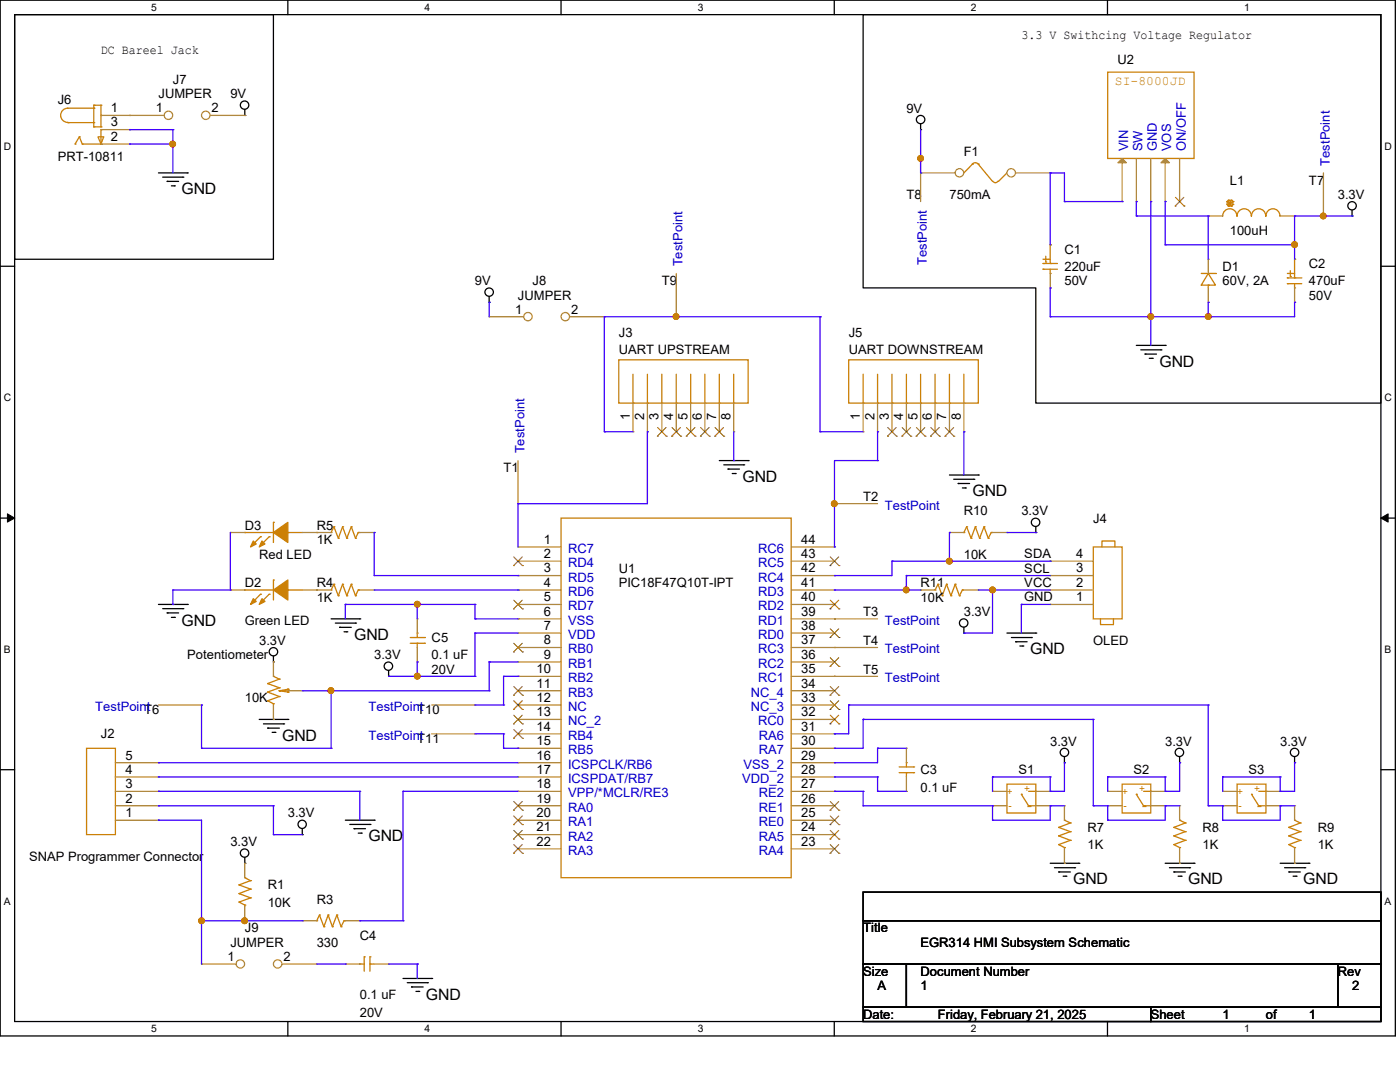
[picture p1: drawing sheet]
<svg xmlns="http://www.w3.org/2000/svg" width="279mm" height="216mm" viewBox="0 0 279 216" stroke-linecap="round" stroke-linejoin="round" font-family="sans-serif">
<path d="M0 0h278.5v206.7h-278.5zM2.9 2.9h272.7v200.9h-272.7z" fill="none" stroke="#000" stroke-width=".25"/>
<g fill="#fff">
<path d="M30.2 .3h1.1v2.3h-1.1z"/>
<path d="M30.2 204.1h1.1v2.3h-1.1z"/>
</g>
<path d="M57.4 0v2.9M57.4 203.8v2.9" fill="none" stroke="#000" stroke-width=".25"/>
<g fill="#fff">
<path d="M84.7 .3h1.1v2.3h-1.1z"/>
<path d="M84.7 204.1h1.1v2.3h-1.1z"/>
</g>
<path d="M112 0v2.9M112 203.8v2.9" fill="none" stroke="#000" stroke-width=".25"/>
<g fill="#fff">
<path d="M139.2 .3h1.1v2.3h-1.1z"/>
<path d="M139.2 204.1h1.1v2.3h-1.1z"/>
</g>
<path d="M166.5 0v2.9M166.5 203.8v2.9" fill="none" stroke="#000" stroke-width=".25"/>
<g fill="#fff">
<path d="M193.8 .3h1.1v2.3h-1.1z"/>
<path d="M193.8 204.1h1.1v2.3h-1.1z"/>
</g>
<path d="M221 0v2.9M221 203.8v2.9" fill="none" stroke="#000" stroke-width=".25"/>
<g fill="#fff">
<path d="M248.3 .3h1.1v2.3h-1.1z"/>
<path d="M248.3 204.1h1.1v2.3h-1.1z"/>
<path d="M.8 28h1.4v2.3h-1.4z"/>
<path d="M276.3 28h1.4v2.3h-1.4z"/>
<path d="M.8 78.2h1.4v2.3h-1.4z"/>
<path d="M276.3 78.2h1.4v2.3h-1.4z"/>
</g>
<path d="M0 53.1h2.9M275.6 53.1h2.9" fill="none" stroke="#000" stroke-width=".25"/>
<g fill="#fff">
<path d="M.8 128.5h1.3v2.2h-1.3z"/>
<path d="M276.3 128.5h1.3v2.2h-1.3z"/>
</g>
<path d="M0 103.4h2.9M275.6 103.4h2.9" fill="none" stroke="#000" stroke-width=".25"/>
<path d="M1.5 102.5l1.4 .9-1.4 .8zM275.6 103.4l1.4-.9v1.7z" fill="#000" stroke="#000" stroke-width=".2"/>
<g fill="#fff">
<path d="M.8 178.7h1.3v2.2h-1.3z"/>
<path d="M276.3 178.7h1.3v2.2h-1.3z"/>
</g>
<g fill="none" stroke="#000" stroke-width=".25">
<path d="M2.9 2.9h51.7v48.8h-51.7zM172.3 2.9h103.3v77.5h-68.9v-23h-34.4zM31.6 34.5h5.8M32.5 35.3h4M33.4 36.2h.1M33.4 36.2h2.2M34.2 37.1h.6M34.8 37.1h.1M36.5 35.3h.1M37.4 34.5h.1M48.9 23h.1M48.9 21.8v1.2"/>
<path d="M183.7 25.9h.1M183.7 24.7v1.2M97.6 59.2v1.1M269.8 43.1h.1M269.8 42v1.1M97.6 60.3h.1M226.8 68.9h5.7M227.7 69.8h4M228.5 70.7h.1M228.5 70.7h2.3M229.4 71.5h.6M230 71.5h.1"/>
<path d="M231.7 69.8h.1M232.5 68.9h.1M143.6 91.9h5.7M144.4 92.8h4M145.3 93.6h.1M145.3 93.6h2.3M146.1 94.5h.6M146.7 94.5h.1M148.4 92.8h.1M149.3 91.9h.1M189.5 94.8h5.7M190.3 95.6h4.1"/>
<path d="M191.2 96.5h.1M191.2 96.5h2.3M192.1 97.4h.6M192.7 97.4h.1M194.4 95.6h.1M195.2 94.8h.1M206.7 106.3h.1M206.7 105.1v1.2M31.6 120.6h5.8M32.5 121.5h4M33.4 122.3h.1M33.4 122.3h2.2"/>
<path d="M34.2 123.2h.6M34.8 123.2h.1M36.5 121.5h.1M37.4 120.6h.1M54.6 132.1h.1M54.6 130.9v1.2M66.1 123.5h5.7M66.9 124.3h4.1M67.8 125.2h.1M67.8 125.2h2.3M68.7 126.1h.5M69.2 126.1h.1"/>
<path d="M71 124.3h.1M71.8 123.5h.1M77.6 135h.1M77.6 133.8v1.2M192.4 126.3h.1M192.4 125.2v1.1M201 126.3h5.7M201.8 127.2h4M202.7 128.1h.1M202.7 128.1h2.3M203.5 128.9h.6M204.1 128.9h.1"/>
<path d="M205.8 127.2h.1M206.7 126.3h.1M0 153.6h2.9M51.7 143.6h5.7M52.6 144.4h4M53.4 145.3h.1M53.4 145.3h2.4M54.3 146.1h.6M54.9 146.1h.1M56.6 144.4h.1M57.4 143.6h.1M212.4 152.2h.1"/>
<path d="M212.4 151v1.2M235.4 152.2h.1M235.4 151v1.2M258.4 152.2h.1M258.4 151v1.2M275.6 153.6h2.9M48.9 172.3h.1M48.9 171.1v1.2M60.3 166.5h.1M60.3 165.4v1.1M68.9 163.7h5.8M69.8 164.5h4"/>
<path d="M70.7 165.4h.1M70.7 165.4h2.2M71.5 166.2h.6M72.1 166.2h.1M73.8 164.5h.1M74.7 163.7h.1M172.3 178h103.3v5.7h-103.3zM209.6 172.3h5.7M210.4 173.1h4.1M211.3 174h.1M211.3 174h2.3M212.2 174.8h.5"/>
<path d="M212.7 174.8h.1M214.5 173.1h.1M215.3 172.3h.1M232.5 172.3h5.8M233.4 173.1h4M234.3 174h.1M234.3 174h2.3M235.1 174.8h.6M235.7 174.8h.1M237.4 173.1h.1M238.3 172.3h.1M255.5 172.3h5.7"/>
<path d="M256.4 173.1h4M257.2 174h.1M257.2 174h2.3M258.1 174.8h.6M258.7 174.8h.1M260.4 173.1h.1M261.2 172.3h.1M80.4 195.2h5.7M81.3 196.1h4M82.1 196.9h.1M82.1 196.9h2.4M83 197.8h.6"/>
<path d="M83.6 197.8h.1M85.3 196.1h.1M86.1 195.2h.1M172.3 183.7h103.3v8.7h-103.3zM172.3 192.4h8.6v8.6h-8.6zM180.9 192.4h86.1v8.6h-86.1zM267 192.4h8.6v8.6h-8.6zM172.3 201h57.4v2.8h-57.4zM229.7 201h45.9v2.8h-45.9z"/>
<circle cx="48.8" cy="21" r=".84"/>
<circle cx="183.7" cy="23.9" r=".84"/>
<circle cx="97.6" cy="58.3" r=".84"/>
<circle cx="269.8" cy="41.1" r=".84"/>
<circle cx="206.7" cy="104.2" r=".84"/>
<circle cx="54.6" cy="130.1" r=".84"/>
<circle cx="77.5" cy="132.9" r=".84"/>
<circle cx="192.3" cy="124.3" r=".84"/>
<circle cx="212.4" cy="150.1" r=".84"/>
<circle cx="235.4" cy="150.1" r=".84"/>
<circle cx="258.4" cy="150.1" r=".84"/>
<circle cx="48.8" cy="170.2" r=".84"/>
<circle cx="60.3" cy="164.5" r=".83"/>
</g>
<g fill="none" stroke="#a84" stroke-width=".25">
<path d="M264.1 34.5v8.6M135 54.6v8.6M241.1 43.1h.1M241.1 43.1h2.9M255.5 43.1h2.9M258.4 43.1h.1M264.1 43.1h.1M135 63.2h.1M172.3 86.1h.1M172.3 80.4v5.7M175.1 86.1h.1M175.1 80.4v5.7"/>
<path d="M178 86.1h.1M178 80.4v5.7M180.9 86.1h.1M180.9 80.4v5.7M183.7 86.1h.1M183.7 80.4v5.7M186.6 86.1h.1M186.6 80.4v5.7M189.5 86.1h.1M189.5 80.4v5.7M192.4 86.1h.1M192.4 80.4v5.7"/>
<path d="M63.2 117.7h.1M63.2 117.7h2.9M71.8 117.7h2.9M74.7 117.7h.1M209.6 117.7h.1M209.6 114.9h.1M209.6 112h.1M209.6 117.7h8.6M209.6 114.9h8.6M209.6 112h8.6M209.6 120.6h.1M209.6 120.6h8.6"/>
<path d="M86.1 140.7h8.7M94.8 140.7h.1M244 157.9h.1M244 157.9h2.9M252.6 157.9h2.9M255.5 157.9h.1M244 160.8h.1M244 160.8h2.9M252.6 160.8h2.9M255.5 160.8h.1M60.3 183.7h.1M60.3 183.7h2.9"/>
<path d="M68.9 183.7h2.9M71.8 183.7h.1"/>
</g>
<g fill="none" stroke="#cc8006" stroke-width=".25">
<path d="M245.2 40h.1M245.2 40l-.3 .2M245.2 40h.5M245.2 40l.5 1.1M245.7 40h.1M245.7 40l-.5 1.1M245.7 40l.3 .2M244 43.1a1.42 1.42 0 0 1 1.4-1.4 1.42 1.42 0 0 1 1.4 1.4 1.46 1.46 0 0 1 1-1.3 1.46 1.46 0 0 1 1.7 .4l.2 .9M244.9 40.8h.1M244.9 40.2h.1M244.9 40.8l.3 .3M244.9 40.2v.6"/>
<path d="M244.9 40.2l1.1 .6M245.2 41.1h.1M245.2 41.1h.5M245.7 41.1h.1M246 40.2h.1M246 40.8h.1M246 40.2l-1.1 .6M246 40.2v.6M246 40.8l-.3 .3M249.8 43.1a1.42 1.42 0 0 1 1.4-1.4 1.42 1.42 0 0 1 1.4 1.4M252.6 43.1a1.4 1.4 0 0 1 1.4-1.4 1.4 1.4 0 0 1 1.4 1.4M169.4 71.8h25.8v8.6h-25.8z"/>
<path d="M172.3 74.7v5.7M175.1 74.7v5.7M178 74.7v5.7M180.9 74.7v5.7M183.7 74.7v5.7M186.6 74.7v5.7M189.5 74.7v5.7M192.4 74.7v5.7M172.3 80.4h.1M175.1 80.4h.1M178 80.4h.1M180.9 80.4h.1"/>
<path d="M183.7 80.4h.1M186.6 80.4h.1M189.5 80.4h.1M192.4 80.4h.1M66.1 117.7h.1M66.6 116.6h.1M66.6 116.6l.9 2.3M66.6 116.6l-.5 1.1M67.5 118.9h.1M68.4 116.6h.1M68.4 116.6l.8 2.3M68.4 116.6l-.9 2.3"/>
<path d="M69.2 118.9h.1M70.1 116.6h.1M70.1 116.6l.9 2.3M70.1 116.6l-.9 2.3M71 118.9h.1M71.5 117.7h.1M71.5 117.7l-.5 1.2M71.5 117.7h.3M218.2 109.1h5.7v14.4h-5.7zM219.9 109.1v-1.2h2.6v1.2M219.6 123.5v1.1h2.6v-1.1M246.9 156.5h5.7v5.7h-5.7z"/>
<path d="M249.8 158.5h.1M249.8 158.5l1.4 2.3M251.2 157.9h1.4M252.6 157.9h.1M251.2 160.8h.1M251.2 160.8h1.4M63.2 183.7h.1M63.8 182.6h.1M63.8 182.6l.8 2.3M63.8 182.6l-.6 1.1M64.6 184.9h.1M65.5 182.6h.1"/>
<path d="M65.5 182.6l.8 2.3M65.5 182.6l-.9 2.3M66.3 184.9h.1M67.2 182.6h.1M67.2 182.6l.9 2.3M67.2 182.6l-.9 2.3M68.1 184.9h.1M68.7 183.7h.1M68.7 183.7l-.6 1.2M68.7 183.7h.2"/>
</g>
<g fill="none" stroke="#804000" stroke-width=".2">
<path d="M177.1 87h.1M177.2 85.3l1.7 1.7M178.9 85.3l-1.8 1.7M178.9 87h.1M180 87h.1M180 85.3l1.8 1.7M181.7 85.3l-1.7 1.7M181.8 87h.1M182.8 87h.1M182.9 85.3l1.7 1.7M184.6 85.3l-1.8 1.7M184.6 87h.1"/>
<path d="M185.7 87h.1M185.8 85.3l1.7 1.7M187.5 85.3l-1.8 1.7M187.5 87h.1M188.6 87h.1M188.6 85.3l1.8 1.7M190.3 85.3l-1.7 1.7M190.4 87h.1"/>
</g>
<circle cx="48" cy="192.3" r=".84" fill="#fff" stroke="#a84" stroke-width=".25"/>
<path d="M40.2 192.4h.1M40.2 192.4h6.9" fill="none" stroke="#a84" stroke-width=".25"/>
<circle cx="55.4" cy="192.3" r=".84" fill="#fff" stroke="#a84" stroke-width=".25"/>
<g fill="none" stroke="#a84" stroke-width=".25">
<path d="M20.2 23h5.7M20.2 28.7h5.7M20.2 25.9h5.7M25.9 23h.1M25.9 28.7h.1M25.9 25.9h.1M183.7 31.6h.1M183.7 31.6v8.6M223.9 31.6v8.6M226.8 31.6v8.6M229.7 31.6v8.6M232.5 31.6v8.6"/>
<path d="M235.4 31.6v8.6M209.6 48.9h.1M209.6 57.4h.1M209.6 54.6v2.8M223.9 40.2h.1M226.8 40.2h.1M229.7 40.2h.1M232.5 40.2h.1M235.4 40.2h.1M103.4 91.9v8.6M126.3 86.1h.1M126.3 80.4v5.7"/>
<path d="M129.2 86.1h.1M129.2 80.4v5.7M132.1 86.1h.1M132.1 80.4v5.7M135 86.1h.1M135 80.4v5.7M137.8 86.1h.1M137.8 80.4v5.7M140.7 86.1h.1M140.7 80.4v5.7M143.6 86.1h.1M143.6 80.4v5.7"/>
<path d="M146.4 86.1h.1M146.4 80.4v5.7M46 106.3h.1M46 117.7h.1M46 106.3h2.9M46 117.7h2.9M60.3 106.3h5.8M60.3 117.7h2.9M63.2 106.3h.1M63.2 117.7h.1M71.8 106.3h2.9M74.7 106.3h.1"/>
<path d="M103.4 109.1h.1M103.4 112h.1M103.4 114.9h.1M103.4 117.7h.1M103.4 100.5h.1M103.4 109.1h8.6M103.4 112h8.6M103.4 114.9h8.6M103.4 117.7h8.6M157.9 109.1h8.6M157.9 112h8.6M157.9 114.9h8.6"/>
<path d="M157.9 117.7h8.6M166.5 100.5h.1M166.5 117.7h.1M166.5 114.9h.1M166.5 112h.1M166.5 109.1h.1M166.5 100.5h8.6M189.5 106.3h.1M189.5 106.3h2.9M198.1 106.3h2.9M201 106.3h.1M103.4 120.6h.1"/>
<path d="M103.4 123.5h.1M103.4 126.3h.1M103.4 129.2h.1M103.4 132.1h.1M103.4 135h.1M103.4 137.8h.1M103.4 135h8.6M103.4 120.6h8.6M103.4 123.5h8.6M103.4 126.3h8.6M103.4 129.2h8.6M103.4 132.1h8.6"/>
<path d="M103.4 137.8h8.6M157.9 135h17.2M157.9 120.6h8.6M157.9 123.5h17.2M157.9 126.3h8.6M157.9 129.2h8.6M157.9 132.1h8.6M157.9 137.8h8.6M166.5 135h.1M166.5 137.8h.1M166.5 132.1h.1M166.5 129.2h.1"/>
<path d="M166.5 126.3h.1M166.5 123.5h.1M166.5 120.6h.1M23 157.9h8.6M23 155h8.6M23 152.2h8.6M31.6 157.9h.1M31.6 155h.1M31.6 152.2h.1M31.6 140.7h8.6M40.2 140.7h.1M86.1 146.4h8.7"/>
<path d="M94.8 146.4h.1M103.4 140.7h.1M103.4 143.6h.1M103.4 146.4h.1M103.4 149.3h.1M103.4 152.2h.1M103.4 155h.1M103.4 157.9h.1M103.4 157.9h8.6M103.4 155h8.6M103.4 152.2h8.6M103.4 146.4h8.6"/>
<path d="M103.4 140.7h8.6M103.4 143.6h8.6M103.4 149.3h8.6M157.9 157.9h8.6M157.9 155h8.6M157.9 152.2h8.6M157.9 146.4h8.6M157.9 140.7h8.6M157.9 143.6h8.6M157.9 149.3h8.6M166.5 157.9h.1M166.5 155h.1"/>
<path d="M166.5 152.2h.1M166.5 149.3h.1M166.5 146.4h.1M166.5 143.6h.1M166.5 140.7h.1M198.1 157.9h.1M198.1 157.9h2.9M206.7 157.9h2.9M209.6 157.9h.1M23 163.7h8.6M23 160.8h8.6M31.6 163.7h.1"/>
<path d="M31.6 160.8h.1M48.9 172.3h.1M48.9 172.3v2.8M103.4 160.8h.1M103.4 163.7h.1M103.4 166.5h.1M103.4 169.4h.1M103.4 163.7h8.6M103.4 160.8h8.6M103.4 166.5h8.6M103.4 169.4h8.6M157.9 163.7h8.6"/>
<path d="M157.9 160.8h8.6M157.9 166.5h8.6M157.9 169.4h8.6M166.5 169.4h.1M166.5 166.5h.1M166.5 163.7h.1M166.5 160.8h.1M198.1 160.8h.1M198.1 160.8h2.9M206.7 160.8h2.9M209.6 160.8h.1M212.4 160.8h.1"/>
<path d="M212.4 172.3h.1M212.4 160.8v2.9M212.4 169.4v2.9M235.4 160.8h.1M235.4 172.3h.1M235.4 160.8v2.9M235.4 169.4v2.9M258.4 160.8h.1M258.4 172.3h.1M258.4 160.8v2.9M258.4 169.4v2.9M48.9 183.7h.1"/>
<path d="M48.9 180.9v2.8M56.3 192.4h6.9M63.2 192.4h.1"/>
</g>
<g fill="none" stroke="#cc8006" stroke-width=".25">
<path d="M221.1 14.4h17.2v17.2h-17.2zM13.5 24.5h.1M13.5 24.5h5.2M15 28.7h.1M15.8 27.3h.1M15.8 27.3l.6 1.4M15.8 27.3l-.8 1.4M16.4 28.7h.1M16.4 28.7h3.8M18.7 21.6h-5.2a1.42 1.42 0 0 0-1.4 1.4 1.42 1.42 0 0 0 1.4 1.4M18.7 21.6h.1M18.7 24.5h.1"/>
<path d="M18.7 25.3h.1M18.7 21h.1M18.7 21v4.3M18.7 25.3h1.5M18.7 21h1.5M19.6 27.3h1.1l-.5 1.4zM20.2 25.3h.1M20.2 21h.1M20.2 28.7h.1M20.2 23h.1M20.2 25.9h.1M20.2 21v4.3"/>
<path d="M20.2 25.9v2.8M208.2 52.6h.1M208.2 53.7h.1M208.2 52.6h2.8M208.2 53.7h2.8M208.2 51.7h1.1M208.7 52.3h.1M208.7 51.1v1.2M209.3 51.7h.1M209.6 54.6h.1M209.6 52.6h.1M209.6 48.9h.1"/>
<path d="M209.6 48.9v3.7M209.6 53.7v.9M123.5 71.8h25.8v8.6h-25.8zM126.3 74.7v5.7M129.2 74.7v5.7M132.1 74.7v5.7M135 74.7v5.7M137.8 74.7v5.7M140.7 74.7v5.7M143.6 74.7v5.7M146.4 74.7v5.7M126.3 80.4h.1"/>
<path d="M129.2 80.4h.1M132.1 80.4h.1M135 80.4h.1M137.8 80.4h.1M140.7 80.4h.1M143.6 80.4h.1M146.4 80.4h.1M48.9 106.3h.1M48.9 117.7h.1M48.9 106.3h5.7M48.9 117.7h5.7M52 107.1h.1"/>
<path d="M52 118.6h.1M52 107.1l-1.7 1.7M52 118.6l-1.7 1.7M53.7 107.1h.1M53.7 118.6h.1M53.7 107.1l-1.7 1.7M53.7 118.6l-1.7 1.7M54.6 104.2h.1M54.6 115.7h.1M54.6 104.2v4M54.6 115.7v4M57.4 106.3h.1"/>
<path d="M57.4 117.7h.1M57.4 106.3h2.9M57.4 117.7h2.9M66.1 106.3h.1M66.6 105.1h.1M66.6 105.1l.9 2.3M66.6 105.1l-.5 1.2M67.5 107.4h.1M68.4 105.1h.1M68.4 105.1l.8 2.3M68.4 105.1l-.9 2.3M69.2 107.4h.1"/>
<path d="M70.1 105.1h.1M70.1 105.1l.9 2.3M70.1 105.1l-.9 2.3M71 107.4h.1M71.5 106.3h.1M71.5 106.3h.3M71.5 106.3l-.5 1.1M112 103.4h45.9v71.7h-45.9zM192.4 106.3h.1M192.9 105.1h.1M192.9 105.1l.9 2.3M192.9 105.1l-.5 1.2"/>
<path d="M193.8 107.4h.1M194.6 105.1h.1M194.6 105.1l.9 2.3M194.6 105.1l-.8 2.3M195.5 107.4h.1M196.4 105.1h.1M196.4 105.1l.8 2.3M196.4 105.1l-.9 2.3M197.2 107.4h.1M197.8 106.3h.1M197.8 106.3l-.6 1.1M197.8 106.3h.3"/>
<path d="M17.3 149.3h5.7v17.2h-5.7zM201 156.5h5.7v5.7h-5.7zM203.8 158.5h.1M203.8 158.5l1.5 2.3M205.3 157.9h1.4M206.7 157.9h.1M47.7 178.3h.1M47.7 176.6h.1M47.7 178.3l2.3 .9M47.7 176.6l2.3 .8M48.9 175.1h.1M48.9 175.1l1.1 .6"/>
<path d="M50 179.2h.1M50 177.4h.1M50 175.7h.1M50 179.2l-2.3 .8M50 177.4l-2.3 .9M50 175.7l-2.3 .9M205.3 160.8h.1M205.3 160.8h1.4M211.3 168.5h.1M211.3 166.8h.1M211.3 165.1h.1M211.3 168.5l1.1 .6"/>
<path d="M211.3 166.8l2.3 .9M211.3 165.1l2.3 .8M212.4 163.7h.1M212.4 169.1h.1M212.4 163.7l1.2 .5M212.4 169.1v.3M213.6 167.7h.1M213.6 165.9h.1M213.6 164.2h.1M213.6 167.7l-2.3 .8M213.6 165.9l-2.3 .9M213.6 164.2l-2.3 .9"/>
<path d="M234.3 168.5h.1M234.3 166.8h.1M234.3 165.1h.1M234.3 168.5l1.1 .6M234.3 166.8l2.3 .9M234.3 165.1l2.3 .8M235.4 163.7h.1M235.4 169.1h.1M235.4 163.7l1.2 .5M235.4 169.1v.3M236.6 167.7h.1M236.6 165.9h.1"/>
<path d="M236.6 164.2h.1M236.6 167.7l-2.3 .8M236.6 165.9l-2.3 .9M236.6 164.2l-2.3 .9M257.2 168.5h.1M257.2 166.8h.1M257.2 165.1h.1M257.2 168.5l1.2 .6M257.2 166.8l2.3 .9M257.2 165.1l2.3 .8M258.4 163.7h.1M258.4 169.1h.1"/>
<path d="M258.4 163.7l1.1 .5M258.4 169.1v.3M259.5 167.7h.1M259.5 165.9h.1M259.5 164.2h.1M259.5 167.7l-2.3 .8M259.5 165.9l-2.3 .9M259.5 164.2l-2.3 .9M47.7 180h.1M47.7 180l1.2 .6M48.9 180.6h.1M48.9 180.6v.3"/>
</g>
<g fill="none" stroke="#804000" stroke-width=".2">
<path d="M234.6 39.4l1.7 1.7M236.3 39.4l-1.8 1.7M234.5 41.1h.1M236.3 41.1h.1M131.2 87h.1M131.2 85.3l1.8 1.7M132.9 85.3l-1.7 1.7M133 87h.1M134.1 87h.1M134.1 85.3l1.7 1.7M135.8 85.3l-1.7 1.7M135.8 87h.1"/>
<path d="M136.9 87h.1M137 85.3l1.7 1.7M138.7 85.3l-1.8 1.7M138.7 87h.1M139.8 87h.1M139.8 85.3l1.8 1.7M141.5 85.3l-1.7 1.7M141.6 87h.1M142.7 87h.1M142.7 85.3l1.7 1.7M144.4 85.3l-1.7 1.7M144.4 87h.1"/>
<path d="M102.5 112.9h.1M102.5 111.1l1.8 1.8M102.5 119.8l1.8 1.7M104.2 111.1l-1.7 1.8M104.2 119.8l-1.7 1.7M104.3 112.9h.1M165.7 112.9h.1M165.7 119.8l1.7 1.7M165.7 111.1l1.7 1.8M167.4 119.8l-1.7 1.7M167.4 111.1l-1.7 1.8M167.4 112.9h.1"/>
<path d="M102.5 121.5h.1M102.5 130.1h.1M102.5 138.7h.1M102.5 128.4l1.8 1.7M102.5 137l1.8 1.7M102.5 139.8l1.8 1.8M104.2 128.4l-1.7 1.7M104.2 137l-1.7 1.7M104.2 139.8l-1.7 1.8M104.3 121.5h.1M104.3 130.1h.1M104.3 138.7h.1"/>
<path d="M165.7 138.7h.1M165.7 133h.1M165.7 127.2h.1M165.7 121.5h.1M165.7 139.8l1.7 1.8M165.7 137l1.7 1.7M165.7 131.2l1.7 1.8M165.7 125.5l1.7 1.7M167.4 139.8l-1.7 1.8M167.4 137l-1.7 1.7M167.4 131.2l-1.7 1.8M167.4 125.5l-1.7 1.7"/>
<path d="M167.4 138.7h.1M167.4 133h.1M167.4 127.2h.1M167.4 121.5h.1M102.5 141.6h.1M102.5 144.4h.1M102.5 147.3h.1M102.5 142.7l1.8 1.7M102.5 145.6l1.8 1.7M102.5 159.9l1.8 1.8M104.2 142.7l-1.7 1.7M104.2 145.6l-1.7 1.7"/>
<path d="M104.2 159.9l-1.7 1.8M104.3 141.6h.1M104.3 144.4h.1M104.3 147.3h.1M165.7 144.4h.1M165.7 141.6h.1M165.7 159.9l1.7 1.8M165.7 142.7l1.7 1.7M167.4 159.9l-1.7 1.8M167.4 142.7l-1.7 1.7M167.4 144.4h.1M167.4 141.6h.1"/>
<path d="M102.5 161.7h.1M102.5 164.5h.1M102.5 167.4h.1M102.5 170.3h.1M102.5 162.8l1.8 1.7M102.5 165.7l1.8 1.7M102.5 168.5l1.8 1.8M104.2 162.8l-1.7 1.7M104.2 165.7l-1.7 1.7M104.2 168.5l-1.7 1.8M104.3 161.7h.1M104.3 164.5h.1"/>
<path d="M104.3 167.4h.1M104.3 170.3h.1M165.7 170.3h.1M165.7 167.4h.1M165.7 164.5h.1M165.7 161.7h.1M165.7 168.5l1.7 1.8M165.7 165.7l1.7 1.7M165.7 162.8l1.7 1.7M167.4 168.5l-1.7 1.8M167.4 165.7l-1.7 1.7M167.4 162.8l-1.7 1.7"/>
<path d="M167.4 170.3h.1M167.4 167.4h.1M167.4 164.5h.1M167.4 161.7h.1"/>
</g>
<g fill="#cc8006" stroke="#cc8006" stroke-width=".25">
<path d="M54.6 106.3l2.8-2.1v4z" fill-rule="evenodd"/>
<path d="M50.5 107.9l.6 .6-1.1 .6z" fill-rule="evenodd"/>
<path d="M52.3 107.9l.6 .6-1.2 .6z" fill-rule="evenodd"/>
<path d="M54.6 117.7l2.8-2v4z" fill-rule="evenodd"/>
<path d="M50.5 119.5l.6 .5-1.1 .6z" fill-rule="evenodd"/>
<path d="M52.3 119.5l.6 .5-1.2 .6z" fill-rule="evenodd"/>
</g>
<g fill="#a84" stroke="#a84" stroke-width=".25">
<path d="M223.1 32.5l.8-.9 .9 .9z"/>
<path d="M231.7 32.5l.8-.9 .9 .9z"/>
</g>
<circle cx="33.6" cy="23" r=".84" fill="#fff" stroke="#a84" stroke-width=".25"/>
<path d="M25.9 23h.1M25.9 23h6.9" fill="none" stroke="#a84" stroke-width=".25"/>
<circle cx="41.1" cy="23" r=".84" fill="#fff" stroke="#a84" stroke-width=".25"/>
<path d="M42 23h6.9M48.9 23h.1" fill="none" stroke="#a84" stroke-width=".25"/>
<circle cx="105.4" cy="63.2" r=".84" fill="#fff" stroke="#a84" stroke-width=".25"/>
<path d="M97.6 63.2h.1M97.6 63.2h6.9" fill="none" stroke="#a84" stroke-width=".25"/>
<circle cx="112.8" cy="63.2" r=".84" fill="#fff" stroke="#a84" stroke-width=".25"/>
<g fill="none" stroke="#a84" stroke-width=".25">
<path d="M113.7 63.2h6.9M120.6 63.2h.1M183.7 117.7h.1M183.7 117.7h2.9M192.4 117.7h2.8M195.2 117.7h.1M54.6 132.1h.1M54.6 132.1v2.9M57.4 137.8h2.9M60.3 137.8h.1M83.3 132.1h.1M83.3 123.5h.1"/>
<path d="M83.3 123.5v2.8M83.3 129.2v2.9M166.5 129.2h.1M166.5 129.2h8.6M54.6 143.6h.1M54.6 140.7v2.9M68.9 192.4h.1M68.9 192.4h2.9M74.7 192.4h2.9M77.6 192.4h.1"/>
</g>
<g fill="none" stroke="#cc8006" stroke-width=".25">
<path d="M194 32.7a.81 .81 0 0 1 1.2 .1M194.1 32.8h.1M194.1 32.8l-1.7 1.7M195.2 32.8h.1M195.2 32.8l2.9 3.4M199.2 36.1a.58 .58 0 0 1-1.1 .1M201 34.5h.1M201 34.5l-1.7 1.7M186.6 117.7h.1M187.2 116.6h.1M187.2 116.6l.8 2.3M187.2 116.6l-.6 1.1"/>
<path d="M188 118.9h.1M188.9 116.6h.1M188.9 116.6l.9 2.3M188.9 116.6l-.9 2.3M189.8 118.9h.1M190.6 116.6h.1M190.6 116.6l.9 2.3M190.6 116.6l-.8 2.3M191.5 118.9h.1M192.1 117.7h.1M192.1 117.7l-.6 1.2M192.1 117.7h.3"/>
<path d="M53.4 136.4h.1M53.4 138.1h.1M53.4 139.8h.1M53.4 136.4l2.4 .8M53.4 138.1l2.4 .9M53.4 139.8l1.2 .6M54.6 135h.1M54.6 135l1.2 .5M55.8 139h.1M55.8 137.2h.1M55.8 135.5h.1M55.8 137.8h.1"/>
<path d="M55.8 139l-2.4 .8M55.8 137.2l-2.4 .9M55.8 135.5l-2.4 .9M55.8 137.8l1.6 .3M55.8 137.8h1.6M57.4 138.1h.1M57.4 137.5h.1M57.4 137.5l-1.6 .3M57.4 137.5v.6M81.9 128.4h2.8M81.9 127.2h2.8M83.3 126.3h.1"/>
<path d="M83.3 128.4h.1M83.3 126.3v.9M83.3 128.4v.8M84.7 128.4h.1M84.7 127.2h.1M54.6 140.4h.1M54.6 140.4v.3M71.8 192.4h.1M71.8 192.4h.9M72.7 190.9h.1M72.7 190.9v2.9M73.8 190.9h.1"/>
<path d="M73.8 192.4h.1M73.8 190.9v2.9M73.8 192.4h.9"/>
</g>
<circle cx="191.5" cy="34.5" r=".84" fill="#fff" stroke="#a84" stroke-width=".25"/>
<path d="M183.7 34.5h.1M183.7 34.5h6.9" fill="none" stroke="#a84" stroke-width=".25"/>
<circle cx="201.8" cy="34.5" r=".84" fill="#fff" stroke="#a84" stroke-width=".25"/>
<g fill="none" stroke="#a84" stroke-width=".25">
<path d="M202.7 34.5h6.9M209.6 34.5h.1M241.1 51.7h.1M241.1 51.7v2.9M241.1 57.4v2.9M258.4 51.7h.1M258.4 57.4v2.9M241.1 60.3h.1M258.4 60.3h.1M180.9 157.9h.1M180.9 149.3h.1M180.9 149.3v2.9"/>
<path d="M180.9 155v2.9M221.1 157.9h.1M221.1 157.9h2.8M229.7 157.9h2.8M232.5 157.9h.1M221.1 160.8h.1M221.1 160.8h2.8M229.7 160.8h2.8M232.5 160.8h.1"/>
</g>
<g fill="none" stroke="#cc8006" stroke-width=".25">
<path d="M239.7 54.6h2.9M241.1 54.6l1.5 2.3h-2.9zM241.1 56.9h.1M241.1 56.9v.5M242.6 54.6h.1M256.9 55.5h.1M256.9 56.6h.1M256.9 54.6h1.2M256.9 55.5h2.9M256.9 56.6h2.9M257.5 55.2h.1M257.5 54v1.2"/>
<path d="M258.1 54.6h.1M258.4 57.4h.1M258.4 55.5h.1M258.4 51.7h.1M258.4 51.7v3.8M258.4 56.6v.8M179.5 154.2h2.8M179.5 153h2.8M180.9 152.2h.1M180.9 154.2h.1M180.9 152.2v.8M180.9 154.2v.8"/>
<path d="M182.3 154.2h.1M182.3 153h.1M223.9 156.5h5.8v5.7h-5.8zM226.8 158.5h.1M226.8 158.5l1.4 2.3M228.2 157.9h1.5M229.7 157.9h.1M228.2 160.8h.1M228.2 160.8h1.5"/>
</g>
<g fill="none" stroke="#4200ff" stroke-width=".25">
<path d="M25.9 28.7h.1M25.9 25.9h.1M25.9 28.7h8.6M25.9 25.9h8.6M34.5 28.7h.1M34.5 25.9h.1M34.5 25.9v8.6M183.7 31.6h.1M183.7 34.5h.1M183.7 25.9v8.6M209.6 34.5h.1M209.6 34.5v14.4"/>
<path d="M209.6 34.5h2.8v5.7M209.6 57.4h.1M209.6 57.4v5.8M212.4 40.2h.1M212.4 40.2h11.5M223.9 40.2h.1M226.8 40.2h.1M226.8 43.1h.1M226.8 40.2v2.9M226.8 43.1h14.3M229.7 40.2h.1M229.7 40.2v28.7"/>
<path d="M232.5 40.2h.1M232.5 48.9h.1M232.5 40.2v8.7M232.5 48.9h25.9M241.1 43.1h.1M241.1 43.1v8.6M258.4 43.1h.1M258.4 48.9h.1M258.4 43.1v8.6M258.4 43.1h11.4M264.1 43.1h.1M269.8 43.1h.1"/>
<path d="M97.6 60.3h.1M97.6 60.3v2.9M120.6 63.2h.1M120.6 63.2h43.1M120.6 63.2v22.9M135 63.2h.1M163.7 63.2h.1M163.7 63.2v22.9M209.6 63.2h.1M229.7 63.2h.1M241.1 63.2h.1M241.1 60.3h.1"/>
<path d="M241.1 60.3v2.9M258.4 60.3h.1M258.4 60.3v2.9h-48.8M120.6 86.1h.1M120.6 86.1h5.7M129.2 86.1h.1M129.2 86.1v14.4h-25.8M146.4 91.9h.1M146.4 86.1v5.8M163.7 86.1h.1M163.7 86.1h8.6M175.1 86.1h.1"/>
<path d="M175.1 91.9h.1M175.1 86.1v5.8M175.1 91.9h-8.6v17.2M192.4 86.1h.1M192.4 86.1v8.7M34.5 117.7h.1M34.5 117.7h11.5M34.5 117.7v2.9M46 117.7h.1M46 106.3v11.4M74.7 106.3h.1M74.7 106.3v8.6h28.7"/>
<path d="M74.7 117.7h28.7M103.4 114.9h.1M103.4 100.5h.1M103.4 117.7h.1M103.4 100.5v8.6M166.5 114.9h.1M166.5 117.7h.1M166.5 100.5h.1M166.5 109.1h.1M166.5 117.7h17.2M178 112h.1M178 112v2.9h-11.5"/>
<path d="M178 112h31.6M180.9 114.9h.1M180.9 117.7h.1M180.9 114.9h28.7M180.9 114.9v2.8M189.5 112h.1M189.5 106.3h.1M189.5 106.3v5.7M195.2 117.7h14.4M198.1 117.7h.1M198.1 117.7v8.6h-5.7M201 106.3h5.7"/>
<path d="M206.7 106.3h.1M209.6 112h.1M34.5 120.6h.1M60.3 137.8h37.3M66.1 137.8h.1M66.1 137.8v11.5M68.9 120.6h.1M68.9 120.6h25.9M68.9 120.6v2.9M77.6 135h.1M77.6 135h17.2M83.3 135h.1"/>
<path d="M83.3 132.1h.1M83.3 120.6h.1M83.3 120.6v2.9M83.3 132.1v2.9M94.8 126.3h.1M94.8 135h.1M94.8 123.5h.1M94.8 120.6h.1M94.8 126.3h8.6M94.8 120.6v2.9M94.8 126.3v8.7M94.8 123.5h8.6"/>
<path d="M97.6 132.1h.1M97.6 137.8h.1M97.6 132.1h5.8M97.6 132.1v5.7M100.5 135h.1M100.5 135h2.9M100.5 135v5.7M103.4 135h.1M192.4 126.3h.1M203.8 120.6h.1M203.8 120.6h5.8M203.8 120.6v5.7"/>
<path d="M31.6 152.2h.1M31.6 155h.1M31.6 157.9h.1M31.6 152.2h71.8M31.6 155h71.8M31.6 157.9h40.2M40.2 149.3h.1M40.2 140.7h.1M40.2 149.3h25.9M40.2 140.7v8.6M66.1 149.3h.1M71.8 157.9h.1"/>
<path d="M71.8 157.9v5.8M80.4 157.9h.1M80.4 157.9h23M80.4 157.9v25.8M94.8 140.7h5.7M94.8 146.4h5.7M100.5 140.7h.1M100.5 146.4h.1M100.5 149.3h.1M100.5 149.3h2.9M100.5 146.4v2.9M103.4 149.3h.1"/>
<path d="M166.5 152.2h.1M166.5 155h.1M166.5 157.9h.1M166.5 149.3h.1M166.5 146.4h.1M166.5 155h8.6M166.5 157.9h5.8M169.4 140.7h.1M169.4 140.7h71.7M169.4 140.7v5.7h-2.9M172.3 157.9h.1M172.3 143.6h.1"/>
<path d="M172.3 143.6v5.7h-5.8M172.3 157.9v2.9M172.3 143.6h45.9M175.1 149.3h.1M175.1 155h.1M175.1 157.9h.1M175.1 149.3v2.9h-8.6M175.1 155v2.9M175.1 149.3h5.8M175.1 157.9h5.8M198.1 155h.1M198.1 155h11.5"/>
<path d="M198.1 155v2.9M209.6 157.9h.1M209.6 155h.1M209.6 155v2.9M212.4 152.2h.1M212.4 152.2v5.7h-2.8M218.2 143.6h.1M218.2 143.6v17.2M221.1 155h.1M221.1 155h11.4M221.1 155v2.9M232.5 155h.1"/>
<path d="M232.5 157.9h.1M232.5 155v2.9M235.4 152.2h.1M235.4 152.2v5.7h-2.9M241.1 140.7h.1M241.1 140.7v20.1M244 155h.1M244 155h11.5M244 155v2.9M255.5 155h.1M255.5 157.9h.1M255.5 155v2.9"/>
<path d="M258.4 152.2h.1M258.4 152.2v5.7h-2.9M31.6 163.7h.1M31.6 160.8h.1M31.6 163.7h8.6v28.7M31.6 160.8h23M54.6 160.8h.1M54.6 166.5h.1M54.6 160.8v5.7M54.6 166.5h5.7M172.3 160.8h.1M172.3 160.8h25.8"/>
<path d="M198.1 160.8h.1M198.1 163.7h.1M198.1 160.8v2.9M209.6 160.8h.1M209.6 160.8v2.9h-11.5M209.6 160.8h2.8M218.2 160.8h.1M218.2 160.8h2.9M221.1 160.8h.1M221.1 163.7h.1M221.1 160.8v2.9M232.5 160.8h.1"/>
<path d="M232.5 160.8v2.9h-11.4M232.5 160.8h2.9M241.1 160.8h.1M241.1 160.8h2.9M244 160.8h.1M244 163.7h.1M244 160.8v2.9M255.5 160.8h.1M255.5 160.8v2.9h-11.5M255.5 160.8h2.9M40.2 183.7h.1M40.2 183.7h20.1"/>
<path d="M60.3 183.7h.1M63.2 192.4h5.7M68.9 192.4h.1M71.8 183.7h.1M71.8 183.7h8.6M77.6 192.4h5.7M80.4 183.7h.1M83.3 192.4h.1M83.3 192.4v2.8"/>
</g>
<g fill="#f00" stroke="#f00" stroke-width=".25">
<circle cx="229.7" cy="63.2" r=".55"/>
<circle cx="241.1" cy="63.2" r=".55"/>
<circle cx="258.4" cy="48.8" r=".55"/>
<circle cx="183.7" cy="31.6" r=".55"/>
<circle cx="264.1" cy="43.1" r=".55"/>
<circle cx="83.3" cy="120.6" r=".55"/>
<circle cx="83.3" cy="134.9" r=".55"/>
<circle cx="40.2" cy="183.7" r=".55"/>
<circle cx="180.8" cy="117.7" r=".55"/>
<circle cx="198.1" cy="117.7" r=".55"/>
<circle cx="34.5" cy="28.7" r=".55"/>
<circle cx="166.5" cy="100.5" r=".55"/>
<circle cx="66" cy="137.8" r=".55"/>
<circle cx="134.9" cy="63.2" r=".55"/>
<circle cx="48.8" cy="183.7" r=".55"/>
<circle cx="189.5" cy="112" r=".56"/>
</g>
<g font-size="3.1">
<text x="36.2" y="38.7">GND</text>
<text x="231.4" y="73.2">GND</text>
<text x="148.2" y="96.1">GND</text>
<text x="194.1" y="99">GND</text>
<text x="36.2" y="124.8">GND</text>
<text x="70.7" y="127.7">GND</text>
<text x="205.6" y="130.6">GND</text>
<text x="56.3" y="147.8">GND</text>
<text x="73.5" y="167.9">GND</text>
<text x="214.2" y="176.5">GND</text>
<text x="237.1" y="176.5">GND</text>
<text x="260.1" y="176.5">GND</text>
<text x="85" y="199.5">GND</text>
</g>
<g font-size="2.8" fill="#cc8006">
<text x="205" y="161.6">-</text>
<text x="228" y="161.6">-</text>
<text x="250.9" y="161.6">-</text>
</g>
<g font-size="2.6">
<text x="20.2" y="10.8">DC Bareel Jack</text>
<text x="203.8" y="7.9">3.3 V Swithcing Voltage Regulator</text>
<text x="34.5" y="16.7">J7</text>
<text x="223.1" y="12.7">U2</text>
<text x="11.5" y="20.7">J6</text>
<text x="22.1" y="22.4">1</text>
<text x="31.1" y="22.4">1</text>
<text x="31.6" y="19.6">JUMPER</text>
<text x="42.2" y="22.4">2</text>
<text x="46" y="19.6">9V</text>
<text x="180.9" y="22.5">9V</text>
<text x="22.1" y="28.1">2</text>
<text x="22.1" y="25.2">3</text>
<text x="11.5" y="32.2">PRT-10811</text>
<text x="192.4" y="31.1">F1</text>
<text x="180.9" y="39.7">T8</text>
<text x="189.5" y="39.7">750mA</text>
<text x="245.4" y="36.8">L1</text>
<text x="261.2" y="36.8">T7</text>
<text x="267" y="39.7">3.3V</text>
<text x="245.4" y="46.9">100uH</text>
<text x="212.4" y="50.6">C1</text>
<text x="261.2" y="53.5">C2</text>
<text x="94.8" y="56.9">9V</text>
<text x="103.4" y="59.8">JUMPER</text>
<text x="106.3" y="56.9">J8</text>
<text x="132.1" y="56.9">T9</text>
<text x="212.4" y="54.1">220uF</text>
<text x="212.4" y="56.9">50V</text>
<text x="244" y="54.1">D1</text>
<text x="244" y="56.9">60V, 2A</text>
<text x="261.2" y="56.9">470uF</text>
<text x="261.2" y="59.8">50V</text>
<text x="102.8" y="62.6">1</text>
<text x="114" y="62.6">2</text>
<text x="123.5" y="67.2">J3</text>
<text x="123.5" y="70.7">UART UPSTREAM</text>
<text x="169.4" y="67.2">J5</text>
<text x="169.4" y="70.7">UART DOWNSTREAM</text>
<text x="125.7" y="83.9" transform="rotate(-90 125.7 83.9)">1</text>
<text x="128.6" y="83.9" transform="rotate(-90 128.6 83.9)">2</text>
<text x="131.4" y="83.9" transform="rotate(-90 131.4 83.9)">3</text>
<text x="134.3" y="83.9" transform="rotate(-90 134.3 83.9)">4</text>
<text x="137.2" y="83.9" transform="rotate(-90 137.2 83.9)">5</text>
<text x="140" y="83.9" transform="rotate(-90 140 83.9)">6</text>
<text x="142.9" y="83.9" transform="rotate(-90 142.9 83.9)">7</text>
<text x="145.8" y="83.9" transform="rotate(-90 145.8 83.9)">8</text>
<text x="171.6" y="83.9" transform="rotate(-90 171.6 83.9)">1</text>
<text x="174.5" y="83.9" transform="rotate(-90 174.5 83.9)">2</text>
<text x="177.4" y="83.9" transform="rotate(-90 177.4 83.9)">3</text>
<text x="180.3" y="83.9" transform="rotate(-90 180.3 83.9)">4</text>
<text x="183.1" y="83.9" transform="rotate(-90 183.1 83.9)">5</text>
<text x="186" y="83.9" transform="rotate(-90 186 83.9)">6</text>
<text x="188.8" y="83.9" transform="rotate(-90 188.8 83.9)">7</text>
<text x="191.7" y="83.9" transform="rotate(-90 191.7 83.9)">8</text>
<text x="100.5" y="94.2">T1</text>
<text x="172.3" y="99.9">T2</text>
<text x="48.9" y="105.7">D3</text>
<text x="63.2" y="105.7">R5</text>
<text x="192.4" y="102.8">R10</text>
<text x="203.8" y="102.8">3.3V</text>
<text x="218.2" y="104.3">J4</text>
<text x="51.7" y="111.5">Red LED</text>
<text x="63.2" y="108.6">1K</text>
<text x="108.5" y="108.5">1</text>
<text x="108.5" y="111.3">2</text>
<text x="159.9" y="111.3">43</text>
<text x="159.9" y="108.5">44</text>
<text x="192.4" y="111.5">10K</text>
<text x="204.4" y="111.4">SDA</text>
<text x="214.8" y="111.3">4</text>
<text x="48.9" y="117.2">D2</text>
<text x="63.2" y="117.2">R4</text>
<text x="108.5" y="114.2">3</text>
<text x="108.5" y="117.1">4</text>
<text x="108.5" y="120">5</text>
<text x="123.5" y="114.3">U1</text>
<text x="123.5" y="117.2">PIC18F47Q10T-IPT</text>
<text x="159.9" y="120">40</text>
<text x="159.9" y="117.1">41</text>
<text x="159.9" y="114.2">42</text>
<text x="183.7" y="117.2">R11</text>
<text x="204.4" y="114.3">SCL</text>
<text x="204.4" y="117.1">VCC</text>
<text x="214.8" y="120">1</text>
<text x="214.8" y="117.1">2</text>
<text x="214.8" y="114.2">3</text>
<text x="48.9" y="124.6">Green LED</text>
<text x="63.2" y="120.1">1K</text>
<text x="108.5" y="122.9">6</text>
<text x="108.5" y="125.7">7</text>
<text x="159.9" y="125.7">38</text>
<text x="159.9" y="122.9">39</text>
<text x="172.3" y="122.9">T3</text>
<text x="183.7" y="120.1">10K</text>
<text x="192.4" y="122.9">3.3V</text>
<text x="204.4" y="120">GND</text>
<text x="37.4" y="131.5">Potentiometer</text>
<text x="51.7" y="128.7">3.3V</text>
<text x="74.7" y="131.5">3.3V</text>
<text x="86.1" y="128.1">C5</text>
<text x="86.1" y="131.5">0.1 uF</text>
<text x="108.5" y="128.6">8</text>
<text x="108.5" y="131.4">9</text>
<text x="159.9" y="131.4">36</text>
<text x="159.9" y="128.6">37</text>
<text x="172.3" y="128.7">T4</text>
<text x="218.2" y="128.7">OLED</text>
<text x="86.1" y="134.4">20V</text>
<text x="107.1" y="134.3">10</text>
<text x="107.1" y="137.2">11</text>
<text x="159.9" y="137.2">34</text>
<text x="159.9" y="134.3">35</text>
<text x="172.3" y="134.4">T5</text>
<text x="28.7" y="142.5">T6</text>
<text x="48.9" y="140.2">10K</text>
<text x="83.3" y="142.5">T10</text>
<text x="107.1" y="140">12</text>
<text x="107.1" y="142.9">13</text>
<text x="159.9" y="142.9">32</text>
<text x="159.9" y="140">33</text>
<text x="20.2" y="147.3">J2</text>
<text x="83.3" y="148.2">T11</text>
<text x="107.1" y="145.8">14</text>
<text x="107.1" y="148.7">15</text>
<text x="159.9" y="148.7">30</text>
<text x="159.9" y="145.8">31</text>
<text x="209.6" y="148.8">3.3V</text>
<text x="232.5" y="148.8">3.3V</text>
<text x="255.5" y="148.8">3.3V</text>
<text x="25" y="154.4">4</text>
<text x="25" y="151.6">5</text>
<text x="107.1" y="151.6">16</text>
<text x="107.1" y="154.4">17</text>
<text x="159.9" y="154.4">28</text>
<text x="159.9" y="151.6">29</text>
<text x="183.7" y="154.5">C3</text>
<text x="203.2" y="154.5">S1</text>
<text x="226.2" y="154.5">S2</text>
<text x="249.2" y="154.5">S3</text>
<text x="25" y="160.1">2</text>
<text x="25" y="157.3">3</text>
<text x="107.1" y="157.3">18</text>
<text x="107.1" y="160.1">19</text>
<text x="159.9" y="160.1">26</text>
<text x="159.9" y="157.3">27</text>
<text x="183.7" y="157.9">0.1 uF</text>
<text x="25" y="163">1</text>
<text x="57.4" y="163.1">3.3V</text>
<text x="107.1" y="163">20</text>
<text x="107.1" y="165.9">21</text>
<text x="159.9" y="165.9">24</text>
<text x="159.9" y="163">25</text>
<text x="217" y="166">R7</text>
<text x="240" y="166">R8</text>
<text x="263" y="166">R9</text>
<text x="5.8" y="171.7">SNAP Programmer Connector</text>
<text x="46" y="168.9">3.3V</text>
<text x="107.1" y="168.7">22</text>
<text x="159.9" y="168.7">23</text>
<text x="217" y="169.4">1K</text>
<text x="240" y="169.4">1K</text>
<text x="263" y="169.4">1K</text>
<text x="53.4" y="177.5">R1</text>
<text x="53.4" y="180.9">10K</text>
<text x="63.2" y="180.3">R3</text>
<text x="45.4" y="191.7">1</text>
<text x="46" y="188.9">JUMPER</text>
<text x="48.9" y="186.1">J9</text>
<text x="56.6" y="191.7">2</text>
<text x="63.2" y="188.9">330</text>
<text x="71.8" y="187.5">C4</text>
<text x="172.3" y="186.1">Title</text>
<text x="183.7" y="188.9">EGR314 HMI Subsystem Schematic</text>
<text x="172.3" y="194.7">Size</text>
<text x="175.1" y="197.6">A</text>
<text x="183.7" y="194.7">Document Number</text>
<text x="183.7" y="197.6">1</text>
<text x="267" y="194.7">Rev</text>
<text x="269.8" y="197.6">2</text>
<text x="71.8" y="199.3">0.1 uF</text>
<text x="71.8" y="203">20V</text>
<text x="172.3" y="203.3">Date:</text>
<text x="187.2" y="203.3">Friday, February 21, 2025</text>
<text x="229.7" y="203.3">Sheet</text>
<text x="244" y="203.3">1</text>
<text x="252.6" y="203.3">of</text>
<text x="261.2" y="203.3">1</text>
</g>
<text font-size="2.6" fill="#cc8006" x="222.5" y="17.1">SI-8000JD</text>
<g font-size="2.6" fill="#00c">
<text x="225.2" y="30.2" transform="rotate(-90 225.2 30.2)">VIN</text>
<text x="228" y="30.2" transform="rotate(-90 228 30.2)">SW</text>
<text x="230.9" y="30.2" transform="rotate(-90 230.9 30.2)">GND</text>
<text x="233.8" y="30.2" transform="rotate(-90 233.8 30.2)">VOS</text>
<text x="236.6" y="30.2" transform="rotate(-90 236.6 30.2)">ON/OFF</text>
<text x="265.4" y="33.1" transform="rotate(-90 265.4 33.1)">TestPoint</text>
<text x="136.2" y="53.2" transform="rotate(-90 136.2 53.2)">TestPoint</text>
<text x="185" y="52.9" transform="rotate(-90 185 52.9)">TestPoint</text>
<text x="104.6" y="90.5" transform="rotate(-90 104.6 90.5)">TestPoint</text>
<text x="176.6" y="101.7">TestPoint</text>
<text x="113.4" y="110.3">RC7</text>
<text x="113.4" y="113.2">RD4</text>
<text x="151.3" y="113.2">RC5</text>
<text x="151.3" y="110.3">RC6</text>
<text x="113.4" y="116">RD5</text>
<text x="113.4" y="118.9">RD6</text>
<text x="151.3" y="118.9">RD3</text>
<text x="151.3" y="116">RC4</text>
<text x="113.4" y="121.8">RD7</text>
<text x="113.4" y="124.7">VSS</text>
<text x="151.3" y="124.7">RD1</text>
<text x="151.3" y="121.8">RD2</text>
<text x="176.6" y="124.6">TestPoint</text>
<text x="113.4" y="127.5">VDD</text>
<text x="113.4" y="130.4">RB0</text>
<text x="151.3" y="130.4">RC3</text>
<text x="151.3" y="127.5">RD0</text>
<text x="176.6" y="130.4">TestPoint</text>
<text x="113.4" y="133.3">RB1</text>
<text x="113.4" y="136.1">RB2</text>
<text x="151.3" y="136.1">RC1</text>
<text x="151.3" y="133.3">RC2</text>
<text x="176.6" y="136.1">TestPoint</text>
<text x="19" y="141.9">TestPoint</text>
<text x="73.5" y="141.9">TestPoint</text>
<text x="113.4" y="139">RB3</text>
<text x="113.4" y="141.9">NC</text>
<text x="149.9" y="141.9">NC_3</text>
<text x="149.9" y="139">NC_4</text>
<text x="73.5" y="147.6">TestPoint</text>
<text x="113.4" y="144.7">NC_2</text>
<text x="113.4" y="147.6">RB4</text>
<text x="151.3" y="144.7">RC0</text>
<text x="151.4" y="147.6">RA6</text>
<text x="113.4" y="150.5">RB5</text>
<text x="113.4" y="153.4">ICSPCLK/RB6</text>
<text x="148.4" y="153.4">VSS_2</text>
<text x="151.4" y="150.5">RA7</text>
<text x="113.4" y="156.2">ICSPDAT/RB7</text>
<text x="113.4" y="159.1">VPP/*MCLR/RE3</text>
<text x="113.4" y="162">RA0</text>
<text x="148.1" y="156.2">VDD_2</text>
<text x="151.4" y="162">RE1</text>
<text x="151.4" y="159.1">RE2</text>
<text x="113.4" y="164.8">RA1</text>
<text x="113.4" y="167.7">RA2</text>
<text x="151.4" y="167.7">RA5</text>
<text x="151.4" y="164.8">RE0</text>
<text x="113.4" y="170.6">RA3</text>
<text x="151.4" y="170.6">RA4</text>
</g>
<g font-size="2.1">
<text x="30.2" y="2.2">5</text>
<text x="84.7" y="2.2">4</text>
<text x="139.2" y="2.2">3</text>
<text x="193.8" y="2.2">2</text>
<text x="248.3" y="2.2">1</text>
<text x=".8" y="29.8">D</text>
<text x="276.3" y="29.8">D</text>
<text x=".8" y="80.1">C</text>
<text x="276.3" y="80.1">C</text>
<text x=".8" y="130.3">B</text>
<text x="276.3" y="130.3">B</text>
<text x=".8" y="180.5">A</text>
<text x="276.3" y="180.5">A</text>
<text x="30.2" y="206">5</text>
<text x="84.7" y="206">4</text>
<text x="139.2" y="206">3</text>
<text x="193.8" y="206">2</text>
<text x="248.3" y="206">1</text>
</g>
<g font-size="2" fill="#cc8006">
<text x="201" y="158.6">+</text>
<text x="201.3" y="161.5">-</text>
<text x="204.4" y="158">+</text>
<text x="223.9" y="158.6">+</text>
<text x="224.2" y="161.5">-</text>
<text x="227.4" y="158">+</text>
<text x="246.9" y="158.6">+</text>
<text x="247.2" y="161.5">-</text>
<text x="250.3" y="158">+</text>
</g>
</svg>
